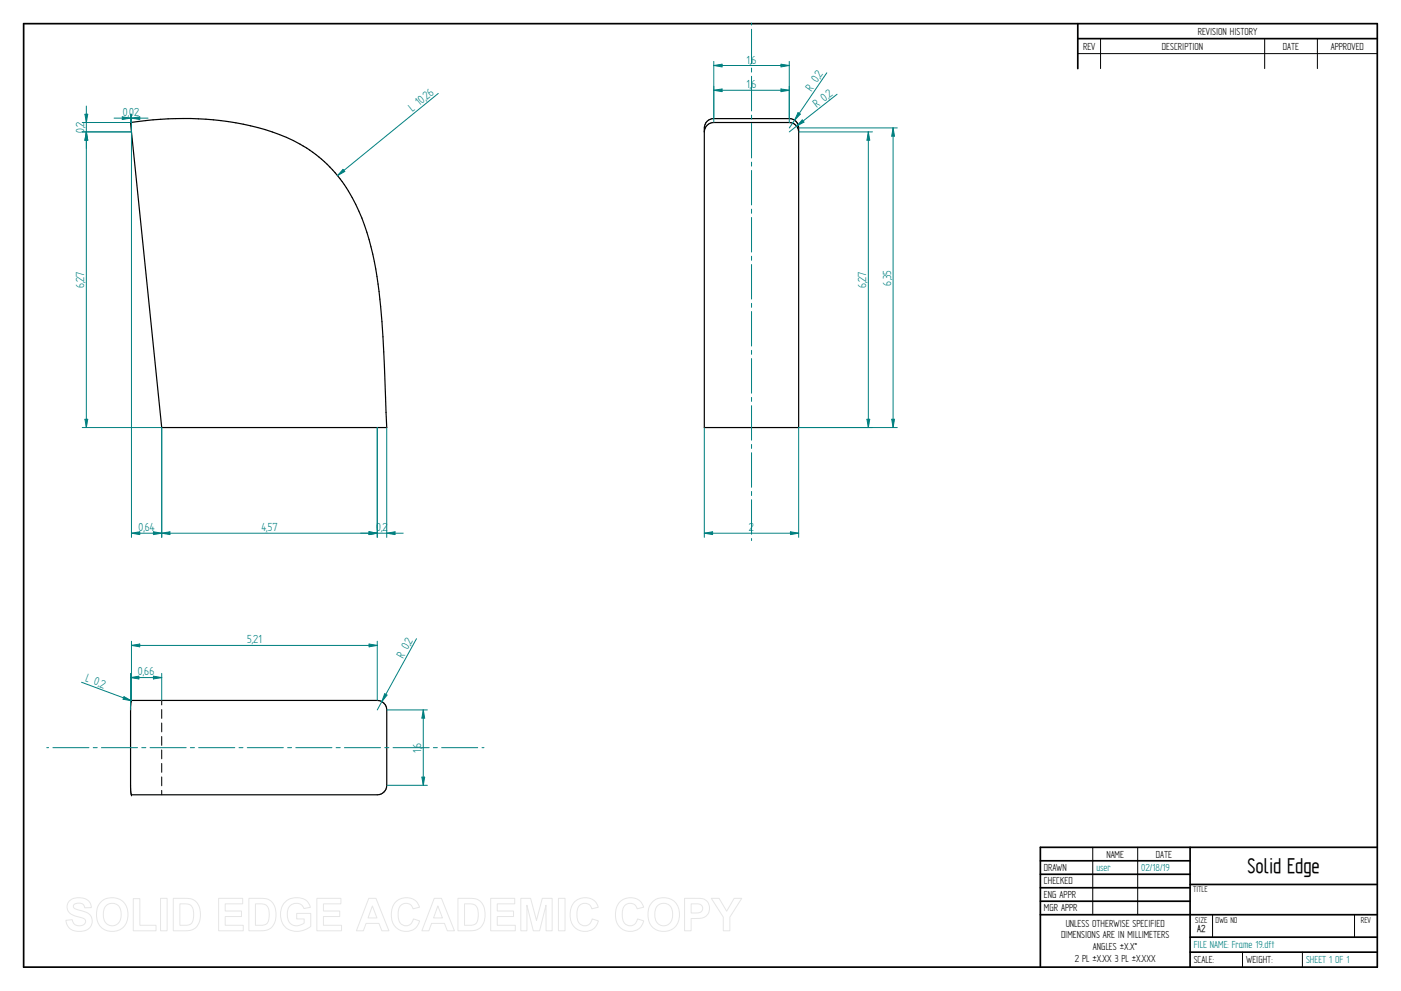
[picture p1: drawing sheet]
<svg xmlns="http://www.w3.org/2000/svg" width="594mm" height="420mm" viewBox="0 0 594 420" stroke-linecap="round" stroke-linejoin="round" font-family="sans-serif">
<g fill="none" stroke="#000" stroke-width=".72">
<path d="M10 10h574v400h-574zM457 10v19.1M457 16.4h127M504.6 359.2v50.8M584 359.2h-142.9v50.8M441.1 365h63.5M441.1 370.7h63.5M441.1 376.4h63.5M504.6 375h79.4M441.1 382.1h63.5M441.1 387.8h142.9M504.6 397.3h79.4"/>
<path d="M504.6 403.7h79.4"/>
</g>
<g fill="none" stroke="#000" stroke-width=".42">
<path d="M466.7 16.4v12.7M536.3 16.4v12.7M558.6 16.4v12.7M457 22.7h127M68.6 297v1.9M68.6 300.8v3.8M68.6 306.5v3.8M68.6 312.3v3.7M68.6 318v3.7M68.6 323.7v3.7M68.6 329.4v3.8M68.6 335.1v1.9"/>
<path d="M463.4 359.2v28.6M482.4 359.2v28.6M514.2 387.9v9.4M574.4 387.9v9.4M526.9 403.7v6.3M552.3 403.7v6.3"/>
</g>
<path d="M55.4 51.9a128.2 128.2 0 0 1 63.1 5.2 58.3 58.3 0 0 1 35 35.4 146.2 146.2 0 0 1 8.5 43.9l2 44.9h-95.4zM298.7 55.9a4 4 0 0 1 4-4h32a4 4 0 0 1 4 4M299.8 51.4l1.4-.8 1.5-.3h32a3.9 3.9 0 0 1 4 4v127h-40v-127.1l.3-1.5zM55.7 297.1l-.3 2.5v34.2l.3 3.1M55.7 297h104.3a4 4 0 0 1 4 4v32a4 4 0 0 1-4 4h-104.3" fill="none" stroke="#000" stroke-width=".51"/>
<g fill="#000">
<circle cx="55.7" cy="297.1" r=".25"/>
<circle cx="55.7" cy="297" r=".25"/>
<circle cx="55.7" cy="337" r=".25"/>
</g>
<path d="M68.6 181.3v46.5M160 181.3v46.5M156.5 225.5l3.5 .6-3.5 .6z" fill="none" stroke="#008080" stroke-width=".42"/>
<path d="M156.5 225.5l3.5 .6-3.5 .6z" fill="#008080"/>
<path d="M68.6 226.1l3.4-.6v1.2z" fill="none" stroke="#008080" stroke-width=".42"/>
<path d="M68.6 226.1l3.4-.6v1.2z" fill="#008080"/>
<path d="M68.6 226.1h91.4M55.7 271.9v25.1M55.7 273.6l3.6-.6v1.2zM160 271.9v25.1" fill="none" stroke="#008080" stroke-width=".42"/>
<path d="M55.7 273.6l3.6-.6v1.2z" fill="#008080"/>
<path d="M156.5 273l3.5 .6-3.5 .6z" fill="none" stroke="#008080" stroke-width=".42"/>
<path d="M156.5 273l3.5 .6-3.5 .6z" fill="#008080"/>
<path d="M55.7 273.6h104.3M176.6 270.8l-16.6 30.2M163.1 294.1l1 .6-2.2 2.8z" fill="none" stroke="#008080" stroke-width=".42"/>
<path d="M163.1 294.1l1 .6-2.2 2.8z" fill="#008080"/>
<path d="M164 301h17.2M164 333h17.2M178.9 329.5h1.2l-.6 3.5z" fill="none" stroke="#008080" stroke-width=".42"/>
<path d="M178.9 329.5h1.2l-.6 3.5z" fill="#008080"/>
<path d="M179.5 301l.6 3.5h-1.2z" fill="none" stroke="#008080" stroke-width=".42"/>
<path d="M179.5 301l.6 3.5h-1.2z" fill="#008080"/>
<g fill="none" stroke="#008080" stroke-width=".42">
<path d="M318.7 9.8v.8M318.7 12.4v14.7M318.7 28.9v1.7M318.7 32.3v14.7M55.7 55.9v171.9M318.7 48.8v1.7M318.7 52.3v14.7M318.7 68.7v1.7M318.7 72.3v14.6M318.7 88.7v1.7M318.7 92.2v14.6M318.7 108.6v1.8"/>
<path d="M318.7 112.1v14.7M318.7 128.6v1.7M318.7 132.1v14.6M318.7 148.5v1.7M318.7 152v14.7M318.7 168.5v1.7M318.7 172v14.6M68.6 181.3v46.5M318.7 188.4v1.7M318.7 191.9v14.7M318.7 208.4v1.7M318.7 211.9v14.6"/>
<path d="M65.1 225.5l3.5 .6-3.5 .6zM318.7 228.3v.9M19.8 317h.8M22.4 317h15.3M39.5 317h1.7M43 317h15.3M60.1 317h1.7M63.6 317h15.3M80.7 317h1.8M84.2 317h15.4M101.3 317h1.7M104.9 317h15.2"/>
<path d="M122 317h1.6M125.4 317h15.4M142.5 317h1.8M146 317h15.4M163.1 317h1.8M166.7 317h15.3M179.5 301v32M183.8 317h1.7M187.3 317h15.3M204.4 317h.8"/>
</g>
<path d="M65.1 225.5l3.5 .6-3.5 .6z" fill="#008080"/>
<path d="M55.7 226.1l3.6-.6v1.2z" fill="none" stroke="#008080" stroke-width=".42"/>
<path d="M55.7 226.1l3.6-.6v1.2z" fill="#008080"/>
<path d="M34.9 55.9h20.8M36 177.8h1.2l-.6 3.5zM34.9 181.3h33.7M55.7 226.1h12.9" fill="none" stroke="#008080" stroke-width=".42"/>
<path d="M36 177.8h1.2l-.6 3.5z" fill="#008080"/>
<path d="M36.6 55.9l.6 3.5h-1.2z" fill="none" stroke="#008080" stroke-width=".42"/>
<path d="M36.6 55.9l.6 3.5h-1.2z" fill="#008080"/>
<path d="M34.9 55.9h20.8M34.9 51.9h20.5M36.6 55.9v125.4M36.6 55.9l.6 3.5h-1.2z" fill="none" stroke="#008080" stroke-width=".42"/>
<path d="M36.6 55.9l.6 3.5h-1.2z" fill="#008080"/>
<path d="M36 48.4h1.2l-.6 3.5z" fill="none" stroke="#008080" stroke-width=".42"/>
<path d="M36 48.4h1.2l-.6 3.5z" fill="#008080"/>
<path d="M36.6 45v17.9M55.4 48.3v3.6M55.7 48.3v7.6M55.7 50.1l3.6-.6v1.2z" fill="none" stroke="#008080" stroke-width=".42"/>
<path d="M55.7 50.1l3.6-.6v1.2z" fill="#008080"/>
<path d="M51.9 49.5l3.5 .6-3.5 .6z" fill="none" stroke="#008080" stroke-width=".42"/>
<path d="M51.9 49.5l3.5 .6-3.5 .6z" fill="#008080"/>
<path d="M185.8 39.6l-42.7 34.9M48.4 50.1h14.4M145.5 71.8l.7 .9-3.1 1.8z" fill="none" stroke="#008080" stroke-width=".42"/>
<path d="M145.5 71.8l.7 .9-3.1 1.8z" fill="#008080"/>
<path d="M160 181.3v46.5M164 181.3v46.5M164 226.1l3.5-.6v1.2z" fill="none" stroke="#008080" stroke-width=".42"/>
<path d="M164 226.1l3.5-.6v1.2z" fill="#008080"/>
<path d="M156.5 225.5l3.5 .6-3.5 .6z" fill="none" stroke="#008080" stroke-width=".42"/>
<path d="M156.5 225.5l3.5 .6-3.5 .6z" fill="#008080"/>
<path d="M298.7 181.3v46.5M338.7 181.3v46.5M153 226.1h18M335.2 225.5l3.5 .6-3.5 .6z" fill="none" stroke="#008080" stroke-width=".42"/>
<path d="M335.2 225.5l3.5 .6-3.5 .6z" fill="#008080"/>
<path d="M298.7 226.1l3.5-.6v1.2z" fill="none" stroke="#008080" stroke-width=".42"/>
<path d="M298.7 226.1l3.5-.6v1.2z" fill="#008080"/>
<path d="M302.7 36.5v15.4M331.2 37.7l3.5 .6-3.5 .6zM334.7 36.5v15.4M298.7 226.1h40" fill="none" stroke="#008080" stroke-width=".42"/>
<path d="M331.2 37.7l3.5 .6-3.5 .6z" fill="#008080"/>
<path d="M302.7 38.3l3.5-.6v1.2z" fill="none" stroke="#008080" stroke-width=".42"/>
<path d="M302.7 38.3l3.5-.6v1.2z" fill="#008080"/>
<path d="M302.7 38.3h32M302.7 26v24.3M331.2 27.2l3.5 .6-3.5 .6zM334.7 26v24.3" fill="none" stroke="#008080" stroke-width=".42"/>
<path d="M331.2 27.2l3.5 .6-3.5 .6z" fill="#008080"/>
<path d="M302.7 27.8l3.5-.6v1.2z" fill="none" stroke="#008080" stroke-width=".42"/>
<path d="M302.7 27.8l3.5-.6v1.2z" fill="#008080"/>
<path d="M302.7 27.8h32M350.6 30.9l-15.9 23.4M338.4 47.8l1 .6-2.5 2.6z" fill="none" stroke="#008080" stroke-width=".42"/>
<path d="M338.4 47.8l1 .6-2.5 2.6z" fill="#008080"/>
<path d="M338.7 55.9h31.2M367.6 177.8h1.2l-.6 3.5zM338.7 181.3h31.2" fill="none" stroke="#008080" stroke-width=".42"/>
<path d="M367.6 177.8h1.2l-.6 3.5z" fill="#008080"/>
<path d="M368.2 55.9l.6 3.5h-1.2z" fill="none" stroke="#008080" stroke-width=".42"/>
<path d="M368.2 55.9l.6 3.5h-1.2z" fill="#008080"/>
<path d="M355 40l-20.3 15.9M340.2 50.8l.7 1-3.1 1.7zM368.2 55.9v125.4" fill="none" stroke="#008080" stroke-width=".42"/>
<path d="M340.2 50.8l.7 1-3.1 1.7z" fill="#008080"/>
<path d="M338.7 54.2h41.8M378.1 177.8h1.2l-.6 3.5zM338.7 181.3h41.8" fill="none" stroke="#008080" stroke-width=".42"/>
<path d="M378.1 177.8h1.2l-.6 3.5z" fill="#008080"/>
<path d="M378.7 54.2l.6 3.5h-1.2z" fill="none" stroke="#008080" stroke-width=".42"/>
<path d="M378.7 54.2l.6 3.5h-1.2z" fill="#008080"/>
<path d="M378.7 54.2v127.1M55.4 285.5v15.5M65.1 286.7l3.5 .6-3.5 .6zM68.6 285.5v11.5" fill="none" stroke="#008080" stroke-width=".42"/>
<path d="M65.1 286.7l3.5 .6-3.5 .6z" fill="#008080"/>
<path d="M55.4 287.3l3.5-.6v1.2z" fill="none" stroke="#008080" stroke-width=".42"/>
<path d="M55.4 287.3l3.5-.6v1.2z" fill="#008080"/>
<path d="M34.6 289.3l21.1 7.8M52.6 295.4l3.1 1.7-3.5-.6zM55.4 287.3h13.2" fill="none" stroke="#008080" stroke-width=".42"/>
<path d="M52.6 295.4l3.1 1.7-3.5-.6z" fill="#008080"/>
<g fill="none" stroke="#e6e6e6" stroke-width=".42">
<path d="M29.6 381.8a6.5 6.5 0 0 1 8.5 .8l.6 2.2-2.8 .1a2.7 2.7 0 0 0-2.1-2 2.7 2.7 0 0 0-2.7 1.1 1.87 1.87 0 0 0 2.2 1.8l1.4 .4a4.4 4.4 0 0 1 4 6.2 6.4 6.4 0 0 1-9.1 1.3l-1.2-1.8-.5-1.7 2.7-.3a2.94 2.94 0 0 0 2.6 2.6 2.94 2.94 0 0 0 3.1-1.9 2.67 2.67 0 0 0-2.9-1.8 4.9 4.9 0 0 1-5-4.3l.4-1.6zM42.8 382.4a6.9 6.9 0 0 1 8.3-.8 6.9 6.9 0 0 1 3 7.7 6.7 6.7 0 0 1-8 5.5 6.7 6.7 0 0 1-5.1-8.3 6.1 6.1 0 0 1 1.8-4.1zM44.8 384.2a3.9 3.9 0 0 1 4.6-.8 3.9 3.9 0 0 1 2 4.3 3.8 3.8 0 0 1-1.9 4.3 3.8 3.8 0 0 1-4.6-.7 6.6 6.6 0 0 1-.1-7.1zM56.5 381h2.8v11.3h6.9v2.3h-9.7zM68.1 380.9h2.8v13.7h-2.8zM73.5 380.9h5a5.9 5.9 0 0 1 6.5 7 5.9 5.9 0 0 1-6.3 6.7h-5.2zM76.3 383.2h1.8a3.4 3.4 0 0 1 4 3.9v1.2a3.2 3.2 0 0 1-3.8 4h-2zM92.7 380.9h10.2v2.3h-7.4v3h6.9v2.4h-6.9v3.7h7.7v2.3h-10.5zM105.5 380.9h5.1a5.9 5.9 0 0 1 6.4 7 5.9 5.9 0 0 1-6.3 6.7h-5.2zM108.3 383.2h1.9a3.4 3.4 0 0 1 4 3.9v1.2a3.2 3.2 0 0 1-3.8 4h-2.1zM120.9 382.4a7.3 7.3 0 0 1 9.7 .1l1 2.2-2.7 .5a3.7 3.7 0 0 0-4.6-2 3.7 3.7 0 0 0-2.5 4.4 4.2 4.2 0 0 0 2.2 4.5 4.2 4.2 0 0 0 5-.8v-1.7h-3.2v-2.3h6v5.4a8.1 8.1 0 0 1-11.8-.8 8.3 8.3 0 0 1 .9-9.5zM134.4 380.9h10.2v2.3h-7.4v3h6.9v2.4h-6.9v3.7h7.6v2.3h-10.4z"/>
<path d="M156.4 380.9h3l5.5 13.7h-3l-1.2-3.1h-5.5l-1.1 3.1h-3zM157.9 384.1l1.9 5.1h-3.7zM167.7 382.5a6 6 0 0 1 10.2 2.1l-2.8 .7a3.2 3.2 0 0 0-3.9-2.2 3.2 3.2 0 0 0-2.4 3.8 4.6 4.6 0 0 0 2.5 5.5 3.2 3.2 0 0 0 4-2.8l2.6 .8a6.1 6.1 0 0 1-7.2 4.3 6.1 6.1 0 0 1-4.8-6.8 7.7 7.7 0 0 1 1.8-5.4zM184.1 380.9h3.1l5.5 13.7h-3l-1.2-3.1h-5.5l-1.1 3.1h-3zM185.7 384.1l1.9 5.1h-3.8zM194.2 380.9h5a5.9 5.9 0 0 1 6.5 7 5.9 5.9 0 0 1-6.3 6.7h-5.2zM197 383.2h1.8a3.4 3.4 0 0 1 4 3.9v1.2a3.2 3.2 0 0 1-3.8 4h-2zM208.1 380.9h10.2v2.3h-7.4v3h6.9v2.4h-6.9v3.7h7.6v2.3h-10.4zM220.8 380.9h4.2l2.5 9.3 2.4-9.3h4.2v13.7h-2.5l-.1-10.8-2.7 10.8h-2.7l-2.7-10.8v10.8h-2.6zM236.8 380.9h2.8v13.7h-2.8zM243.5 382.5a6 6 0 0 1 10.2 2.1l-2.8 .7a3.2 3.2 0 0 0-3.8-2.2 3.2 3.2 0 0 0-2.4 3.8 4.6 4.6 0 0 0 2.4 5.5 3.2 3.2 0 0 0 4-2.8l2.6 .8a6.1 6.1 0 0 1-7.2 4.3 6.1 6.1 0 0 1-4.7-6.8 7.7 7.7 0 0 1 1.7-5.4zM262.7 382.5a6 6 0 0 1 10.2 2.1l-2.7 .7a3.2 3.2 0 0 0-3.9-2.2 3.2 3.2 0 0 0-2.4 3.8 4.6 4.6 0 0 0 2.4 5.5 3.2 3.2 0 0 0 4-2.8l2.7 .8a6.1 6.1 0 0 1-7.2 4.3 6.1 6.1 0 0 1-4.8-6.8 7.7 7.7 0 0 1 1.7-5.4z"/>
<path d="M276.7 382.4a6.9 6.9 0 0 1 8.3-.8 6.9 6.9 0 0 1 3 7.7 6.7 6.7 0 0 1-8.1 5.5 6.7 6.7 0 0 1-5.1-8.3 6.1 6.1 0 0 1 1.9-4.1zM278.7 384.2a3.9 3.9 0 0 1 4.6-.8 3.9 3.9 0 0 1 1.9 4.3 3.8 3.8 0 0 1-1.8 4.3 3.8 3.8 0 0 1-4.7-.7 6.6 6.6 0 0 1 0-7.1zM290.3 380.9h5.2a4.4 4.4 0 0 1 5.4 4.3 4.4 4.4 0 0 1-5.4 4.2h-2.4v5.2h-2.8zM293.1 383.2h1.8a2.1 2.1 0 0 1 2.6 .6 2.1 2.1 0 0 1 0 2.6 3.4 3.4 0 0 1-2.9 .7h-1.5zM301.6 380.9h3.3l3.2 5.4 3.2-5.4h3.2l-5 7.9v5.8h-2.8v-5.8z"/>
</g>
<text font-size="10.1" x="529" y="370.2">Solid Edge</text>
<g font-size="5.6" fill="#008080">
<text x="316.6" y="26.9">1,6</text>
<text x="348" y="33.1" transform="rotate(-56 348 33.1)">2</text>
<text x="316.6" y="37.4">1,6</text>
<text x="344.1" y="38.9" transform="rotate(-56 344.1 38.9)">R 0,</text>
<text x="351.7" y="41.4" transform="rotate(-38 351.7 41.4)">2</text>
<text x="175" y="47.4" transform="rotate(-39 175 47.4)">L 10,</text>
<text x="181" y="42.4" transform="rotate(-39 181 42.4)">26</text>
<text x="346.4" y="45.6" transform="rotate(-38 346.4 45.6)">R 0,</text>
<text x="52.1" y="49.2">0,02</text>
<text x="35.7" y="56.3" transform="rotate(-90 35.7 56.3)">0,2</text>
<text x="35.7" y="122.2" transform="rotate(-90 35.7 122.2)">6,27</text>
<text x="367.3" y="122.2" transform="rotate(-90 367.3 122.2)">6,27</text>
<text x="377.8" y="121.1" transform="rotate(-90 377.8 121.1)">6,35</text>
<text x="58.7" y="225.2">0,64</text>
<text x="110.8" y="225.2">4,57</text>
<text x="159.5" y="225.2">0,2</text>
<text x="317.6" y="225.2">2</text>
<text x="104.8" y="272.8">5,21</text>
<text x="174.2" y="273.3" transform="rotate(-61 174.2 273.3)">2</text>
<text x="170.9" y="279.4" transform="rotate(-61 170.9 279.4)">R 0,</text>
<text x="58.5" y="286.4">0,66</text>
<text x="36" y="288.9" transform="rotate(20 36 288.9)">L 0,</text>
<text x="42" y="291.1" transform="rotate(20 42 291.1)">2</text>
<text x="178.6" y="319.1" transform="rotate(-90 178.6 319.1)">1,6</text>
</g>
<g font-size="4.9">
<text x="507.9" y="14.7">REVISION HISTORY</text>
<text x="459.3" y="21">REV</text>
<text x="492.7" y="21">DESCRIPTION</text>
<text x="544" y="21">DATE</text>
<text x="564.3" y="21">APPROVED</text>
<text x="469.1" y="363.6">NAME</text>
<text x="490.1" y="363.6">DATE</text>
<text x="442.7" y="369.3">DRAWN</text>
<text x="442.7" y="375">CHECKED</text>
<text x="442.7" y="380.7">ENG APPR</text>
<text x="442.7" y="386.4">MGR APPR</text>
<text x="451.9" y="392.9">UNLESS OTHERWISE SPECIFIED</text>
<text x="449.9" y="397.9">DIMENSIONS ARE IN MILLIMETERS</text>
<text x="455.7" y="407.8">2 PL ±X.XX 3 PL ±X.XXX</text>
<text x="463.5" y="402.9">ANGLES ±X.X°</text>
<text x="506.2" y="408.3">SCALE:</text>
<text x="528.4" y="408.3">WEIGHT:</text>
</g>
<g font-size="4.9" fill="#008080">
<text x="464.9" y="369.3">user</text>
<text x="483.9" y="369.3">02/18/19</text>
<text x="506.2" y="402">FILE NAME: Frame 19.dft</text>
<text x="553.8" y="408.4">SHEET 1 OF 1</text>
</g>
<text font-size="4.8" x="507.7" y="395.3">A2</text>
<g font-size="4.1">
<text x="505.9" y="378.3">TITLE</text>
<text x="506.9" y="391.1">SIZE</text>
<text x="515.4" y="391.1">DWG NO</text>
<text x="577" y="391.1">REV</text>
</g>
</svg>
